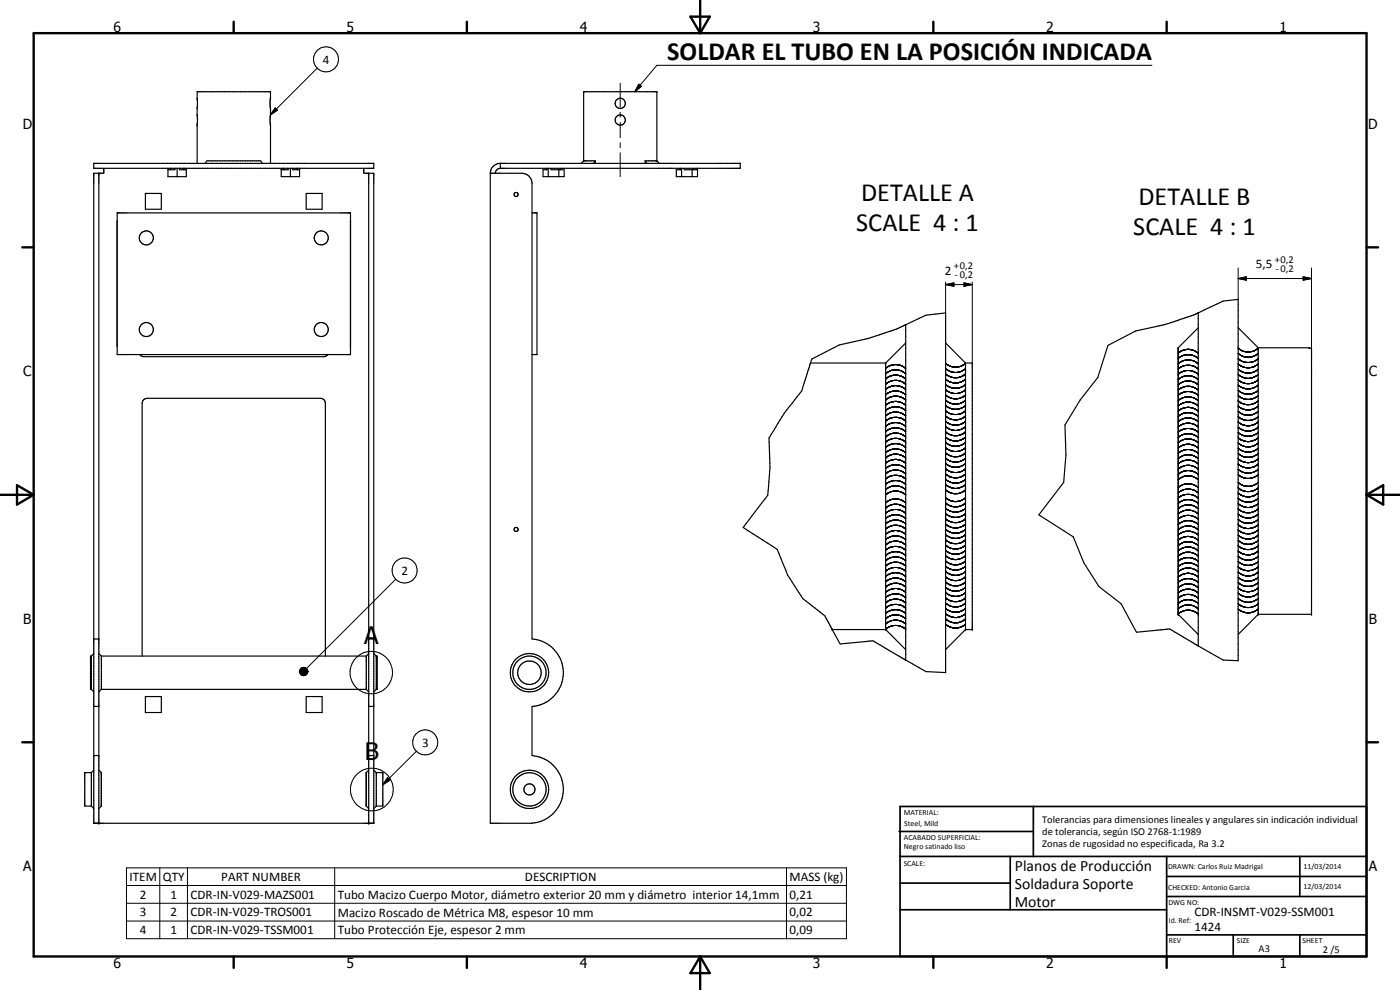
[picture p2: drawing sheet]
<svg xmlns="http://www.w3.org/2000/svg" width="420mm" height="297mm" viewBox="0 0 420 297" stroke-linecap="round" stroke-linejoin="round" font-family="sans-serif">
<g fill="#000">
<circle cx="59.2" cy="37.5" r=".18"/>
<circle cx="59.2" cy="29.5" r=".18"/>
<circle cx="81.2" cy="37.5" r=".18"/>
<circle cx="81.2" cy="29.5" r=".18"/>
<circle cx="175.2" cy="27.5" r=".18"/>
<circle cx="197.1" cy="27.5" r=".18"/>
<circle cx="29.7" cy="52" r=".18"/>
<circle cx="110.6" cy="52" r=".18"/>
<circle cx="175.2" cy="48.3" r=".18"/>
<circle cx="197.1" cy="48.3" r=".18"/>
<circle cx="105.2" cy="66.3" r=".18"/>
<circle cx="105.2" cy="103.9" r=".18"/>
<circle cx="249.8" cy="188.9" r=".18"/>
<circle cx="265.8" cy="188.9" r=".18"/>
<circle cx="289.8" cy="188.9" r=".18"/>
<circle cx="291.8" cy="188.9" r=".18"/>
<circle cx="353.6" cy="184.3" r=".18"/>
<circle cx="377.6" cy="184.3" r=".18"/>
<circle cx="393.6" cy="184.3" r=".18"/>
<circle cx="29.7" cy="247" r=".18"/>
<circle cx="110.6" cy="247" r=".18"/>
</g>
<g fill="none" stroke="#000" stroke-width=".35">
<path d="M28.1 49h84.1v1.5h-84.1zM29.7 52v195M31.1 50.5v1.5h-3v195h84.1v-195h-3v-1.5M43.6 58h4.8v4.8h-4.8zM50.4 50.5v2.5h5.5v-2.5M51.1 50.5v.4M51.2 50.5v.4M52.5 50.5v.4h-2.1M53.2 50.5v2.5M53.9 50.5v.4h2M55.1 50.5v.4M55.2 50.5v.4"/>
<path d="M59.2 49v-21.5h22v21.5M61.5 49l.6-.7h16.1l.6 .7M84.4 50.5v2.5h5.5v-2.5M85.1 50.5v.4M86.5 50.5v.4h-2.1M87.2 50.5v2.5M87.8 50.5v.4h2.1M89.2 50.5v.4M91.9 58h4.8v4.8h-4.8zM110.6 52v195M147.1 52h9.6a3 3 0 0 1 3 3v136.7a10.1 10.1 0 0 1 9.4 10.1 10.1 10.1 0 0 1-9.4 10.2v14.7a10.2 10.2 0 0 1 9.4 10.1 10.2 10.2 0 0 1-9.4 10.2M147.1 52v195h12.6"/>
<path d="M150.1 50.5h72.1v-1.5h-72.4a3.1 3.1 0 0 0-2.7 3M150.1 49v1.5M150.1 50.5a1.52 1.52 0 0 0-1.4 1.5M164.2 50.5v.4h-1.2v2.1h6.3v-2.5M164.5 50.5v2.5M165.4 50.5v.4h3.5v-.4M167.7 50.9v2.1M168.1 50.5v.4M175.2 48.3v-20.8h21.9v20.8M175.2 48.3h3.4M175.2 48.3l-.8 .7M178.6 48.3l-.5 .7"/>
<path d="M178.6 48.3v.7M193.6 48.3h3.5M193.6 48.3l.5 .7M193.6 48.3v.7M197.1 48.3l.8 .7M204.2 50.5v.4h-1.2v2.1h6.3v-2.5M204.5 50.5v2.5M205.3 50.5v.4h3.6v-.4M207.7 50.9v2.1M208.1 50.5v.4M35.2 63.9h70v42.5h-70zM35.2 66.3v37.6"/>
<path d="M159.7 63.9h1.5v42.5h-1.5M271.8 97.5a65.6 65.6 0 0 1-12 4.2l-7.9 1.8-8.3 4.2-.4 1.2M271.8 97.5l6.1-2.9 5.9-.7v107.9l-5.9-.3-6.1-3.5M271.8 97.5v100.5M359.6 93.9l-9.8 3.4-9 2-8.3 4.3-3 9.6-5.3 6.8-4.6 7.5 .3 8.9-.7 8.3-7.4 9.8 10.3 6.6 3.2 7.8 4.5 7.1 6.7 5.1 4.6 8.6 7.9-.8a2.98 2.98 0 0 1 3.5 .7l7.1 4.2M359.6 93.9l7.5-3.6 4.5-.5v108.4l-4.5-.2-7.5-4.2M359.6 93.9v99.9M359.6 98.3l-6 6.1v79.9l6 6.1M371.6 98.3l6 6.1M41.9 106.4l.7 .5 .6 .1h53.9l1.3-.6M243.2 108.9l-2.6 8.4-.7 .9a78 78 0 0 0-9.1 13.2l.3 8.9-.7 8.3-7.4 9.6 10.2 6.6 .6 1.4a44.9 44.9 0 0 0 5.9 11.6l1.2 1.8 4.5 3.4a9.5 9.5 0 0 1 3.7 4.7l.7 1.2M243.2 108.9h22.6"/>
<path d="M265.8 108.9v80M271.8 102.9l-6 6M283.8 102.9l6 6M289.8 108.9h2v80h-2M289.8 108.9v80M377.6 104.4h15.2M377.6 104.4v79.9M392.8 104.4h.1M392.9 104.4l.7 .2v79.7h-16M27.4 196.8h-.2v10h.2M27.4 196.8v10M28.1 191.7h1.6"/>
<path d="M28.1 196.1l-.7 .7M29.7 196.1l.7 .7M30.4 196.8h79.5M30.4 196.8v10M42.7 196.8v-75.8a1.45 1.45 0 0 1 1.4-1.5h52.1l1 .4 .5 1.1v75.8M109.9 196.8v10M110.6 191.7h1.6M110.6 196.1l-.7 .7M112.2 196.1l.7 .7M112.9 196.8h.3v10h-.3M112.9 196.8v10M249.8 188.9l2.3 4.3 7.7-.7a4.5 4.5 0 0 1 4.3 1l7.7 4.5"/>
<path d="M249.8 188.9h16M265.8 188.9l6 6M289.8 188.9l-6 6M377.6 184.3l-6 6.1M27.4 206.8l.7 .8M28.1 212h1.6M30.4 206.8h79.5M30.4 206.8l-.7 .8M43.6 209h4.8v4.8h-4.8zM91.9 209h4.8v4.8h-4.8zM109.9 206.8l.7 .8M110.6 212h1.6"/>
<path d="M112.9 206.8l-.7 .8M27.4 231.8h-2v10.1h2M27.4 231.8v10.1M28.1 226.7h1.6M28.1 231.1l-.7 .7M29.7 231.1l.7 .7v10.1l-.7 .7M110.6 226.7h1.6M110.6 231.1l-.7 .7v10.1l.7 .7M112.2 231.1l.7 .7M112.9 231.8h2v10.1h-2M112.9 231.8v10.1M27.4 241.9l.7 .7"/>
<path d="M112.9 241.9l-.7 .7M159.7 247h.1"/>
<circle cx="186.1" cy="31" r="1.54"/>
<circle cx="186.1" cy="36" r="1.53"/>
<circle cx="154.9" cy="58.4" r=".62"/>
<circle cx="43.9" cy="71.4" r="2.12"/>
<circle cx="96.4" cy="71.4" r="2.09"/>
<circle cx="43.9" cy="98.9" r="2.11"/>
<circle cx="96.4" cy="98.9" r="2.1"/>
<circle cx="154.9" cy="158.9" r=".62"/>
<circle cx="158.9" cy="201.8" r="5"/>
<circle cx="158.9" cy="201.8" r="5.8"/>
<circle cx="158.9" cy="201.8" r="3.5"/>
<circle cx="158.9" cy="236.8" r="5"/>
<circle cx="158.9" cy="236.9" r="1.66"/>
<circle cx="158.9" cy="236.8" r="5.8"/>
</g>
<g fill="none" stroke="#000" stroke-width=".3">
<path d="M345.7 19.6h-148.6l-6.6 7.9M82.6 32.4l.7 .7-2.1 1.4zM95.2 20.4l-14 14.1M186.1 25v7.2M186.1 33.7v1.5M186.1 36.7v4.6M191.7 25.3l.8 .6-2 1.6zM186.1 42.8v1.5M186.1 45.8v7.2M283.8 85.4l2.5-.5v1zM283.8 85.4h8M283.8 84.6v9.3"/>
<path d="M289.3 84.9l2.5 .5-2.5 .5zM291.8 84.6v24.3M371.6 83.6l2.5-.5v1zM371.6 83.6h22M371.6 80.4v9.4M391.1 83.1l2.5 .5-2.5 .5zM393.6 80.4v24.2M265.8 118.4a4.5 4.5 0 0 1 6 0M265.8 116.8a4.5 4.5 0 0 1 6 0M265.8 115.3a4.5 4.5 0 0 1 6 0M265.8 113.7a4.5 4.5 0 0 1 6 0M265.8 112.1a4.5 4.5 0 0 1 6 0"/>
<path d="M265.8 110.5a4.5 4.5 0 0 1 6 0M283.8 118.5a4.4 4.4 0 0 0 6 0M283.8 110.6a4.4 4.4 0 0 0 6 0M283.8 109a4.5 4.5 0 0 0 6 0M283.8 112.2a4.5 4.5 0 0 0 6 0M283.8 113.8a4.5 4.5 0 0 0 6 0M283.8 115.4a4.5 4.5 0 0 0 6 0M283.8 116.9a4.5 4.5 0 0 0 6 0M353.6 118.6a4.5 4.5 0 0 1 6 0M353.6 117a4.6 4.6 0 0 1 6 0M353.6 112.3a4.5 4.5 0 0 1 6 0M353.6 113.9a4.5 4.5 0 0 1 6 0"/>
<path d="M353.6 109.1a4.5 4.5 0 0 1 6 0M353.6 115.4a4.5 4.5 0 0 1 6 0M353.6 110.7a4.6 4.6 0 0 1 6 0M353.6 107.6a4.5 4.5 0 0 1 6 0M353.6 106a4.5 4.5 0 0 1 6 0M371.6 107.6a4.5 4.5 0 0 0 6 0M371.6 109.2a4.5 4.5 0 0 0 6 0M371.6 104.5a4.6 4.6 0 0 0 6 0M371.6 106a4.5 4.5 0 0 0 6 0M371.6 110.8a4.5 4.5 0 0 0 6 0M371.6 112.4a4.5 4.5 0 0 0 6 0M371.6 114a4.5 4.5 0 0 0 6 0"/>
<path d="M371.6 115.5a4.5 4.5 0 0 0 6 0M371.6 117.1a4.6 4.6 0 0 0 6 0M371.6 118.7a4.5 4.5 0 0 0 6 0M265.8 139a4.6 4.6 0 0 1 6 0M265.8 137.4a4.5 4.5 0 0 1 6 0M265.8 135.8a4.5 4.5 0 0 1 6 0M265.8 134.2a4.5 4.5 0 0 1 6 0M265.8 132.7a4.5 4.5 0 0 1 6 0M265.8 131.1a4.5 4.5 0 0 1 6 0M265.8 129.5a4.5 4.5 0 0 1 6 0M265.8 127.9a4.5 4.5 0 0 1 6 0M265.8 126.4a4.5 4.5 0 0 1 6 0"/>
<path d="M265.8 124.8a4.5 4.5 0 0 1 6 0M265.8 123.2a4.5 4.5 0 0 1 6 0M265.8 121.6a4.6 4.6 0 0 1 6 0M265.8 120a4.5 4.5 0 0 1 6 0M283.8 135.9a4.5 4.5 0 0 0 6 0M283.8 129.6a4.5 4.5 0 0 0 6 0M283.8 137.5a4.6 4.6 0 0 0 6 0M283.8 134.3a4.5 4.5 0 0 0 6 0M283.8 132.8a4.5 4.5 0 0 0 6 0M283.8 124.8a4.4 4.4 0 0 0 6 0M283.8 120.1a4.5 4.5 0 0 0 6 0M283.8 121.7a4.5 4.5 0 0 0 6 0"/>
<path d="M283.8 123.2a4.5 4.5 0 0 0 6 0M283.8 126.4a4.5 4.5 0 0 0 6 0M283.8 128a4.5 4.5 0 0 0 6 0M283.8 131.2a4.6 4.6 0 0 0 6 0M283.8 139.1a4.4 4.4 0 0 0 6 0M353.6 126.5a4.5 4.5 0 0 1 6 0M353.6 125a4.5 4.5 0 0 1 6 0M353.6 121.8a4.5 4.5 0 0 1 6 0M353.6 128.1a4.5 4.5 0 0 1 6 0M353.6 134.4a4.5 4.5 0 0 1 6 0M353.6 139.2a4.5 4.5 0 0 1 6 0M353.6 137.6a4.5 4.5 0 0 1 6 0"/>
<path d="M353.6 136a4.5 4.5 0 0 1 6 0M353.6 132.8a4.5 4.5 0 0 1 6 0M353.6 131.3a4.5 4.5 0 0 1 6 0M353.6 129.7a4.6 4.6 0 0 1 6 0M353.6 123.4a4.5 4.5 0 0 1 6 0M353.6 120.2a4.5 4.5 0 0 1 6 0M371.6 126.6a4.5 4.5 0 0 0 6 0M371.6 139.2a4.5 4.5 0 0 0 6 0M371.6 136.1a4.5 4.5 0 0 0 6 0M371.6 125a4.5 4.5 0 0 0 6 0M371.6 134.5a4.5 4.5 0 0 0 6 0M371.6 128.2a4.5 4.5 0 0 0 6 0"/>
<path d="M371.6 120.3a4.5 4.5 0 0 0 6 0M371.6 121.8a4.5 4.5 0 0 0 6 0M371.6 123.4a4.5 4.5 0 0 0 6 0M371.6 129.8a4.6 4.6 0 0 0 6 0M371.6 131.4a4.5 4.5 0 0 0 6 0M371.6 132.9a4.5 4.5 0 0 0 6 0M371.6 137.7a4.5 4.5 0 0 0 6 0M265.8 158.7a4.5 4.5 0 0 1 6 0M265.8 157.2a4.5 4.5 0 0 1 6 0M265.8 155.6a4.5 4.5 0 0 1 6 0M265.8 154a4.5 4.5 0 0 1 6 0M265.8 152.4a4.5 4.5 0 0 1 6 0"/>
<path d="M265.8 150.9a4.5 4.5 0 0 1 6 0M265.8 148.5a4.5 4.5 0 0 1 6 0M265.8 146.9a4.5 4.5 0 0 1 6 0M265.8 145.3a4.5 4.5 0 0 1 6 0M265.8 143.7a4.6 4.6 0 0 1 6 0M265.8 142.2a4.5 4.5 0 0 1 6 0M265.8 140.6a4.5 4.5 0 0 1 6 0M283.8 158.8a4.5 4.5 0 0 0 6 0M283.8 157.3a4.4 4.4 0 0 0 6 0M283.8 143.8a4.5 4.5 0 0 0 6 0M283.8 140.6a4.5 4.5 0 0 0 6 0M283.8 149.4a4.4 4.4 0 0 0 6 0"/>
<path d="M283.8 142.2a4.4 4.4 0 0 0 6 0M283.8 145.4a4.5 4.5 0 0 0 6 0M283.8 147a4.5 4.5 0 0 0 6 0M283.8 150.9a4.5 4.5 0 0 0 6 0M283.8 152.5a4.5 4.5 0 0 0 6 0M283.8 154.1a4.5 4.5 0 0 0 6 0M283.8 155.7a4.5 4.5 0 0 0 6 0M353.6 157.4a4.5 4.5 0 0 1 6 0M353.6 158.9a4.5 4.5 0 0 1 6 0M353.6 155.7a4.6 4.6 0 0 1 6 0M353.6 154.2a4.5 4.5 0 0 1 6 0M353.6 152.6a4.5 4.5 0 0 1 6 0"/>
<path d="M353.6 151a4.5 4.5 0 0 1 6 0M353.6 149.4a4.6 4.6 0 0 1 6 0M353.6 147.9a4.5 4.5 0 0 1 6 0M353.6 146.3a4.5 4.5 0 0 1 6 0M353.6 143.9a4.5 4.5 0 0 1 6 0M353.6 142.3a4.5 4.5 0 0 1 6 0M353.6 140.8a4.5 4.5 0 0 1 6 0M371.6 148a4.5 4.5 0 0 0 6 0M371.6 142.4a4.5 4.5 0 0 0 6 0M371.6 140.8a4.5 4.5 0 0 0 6 0M371.6 144.8a4.5 4.5 0 0 0 6 0M371.6 146.3a4.5 4.5 0 0 0 6 0"/>
<path d="M371.6 149.5a4.5 4.5 0 0 0 6 0M371.6 151.1a4.5 4.5 0 0 0 6 0M371.6 152.7a4.5 4.5 0 0 0 6 0M371.6 154.3a4.5 4.5 0 0 0 6 0M371.6 155.9a4.6 4.6 0 0 0 6 0M371.6 157.4a4.5 4.5 0 0 0 6 0M371.6 159a4.5 4.5 0 0 0 6 0M118.8 173.8l-26.8 26.8M265.8 179.3a4.5 4.5 0 0 1 6 0M265.8 177.7a4.6 4.6 0 0 1 6 0M265.8 176.1a4.5 4.5 0 0 1 6 0M265.8 174.5a4.5 4.5 0 0 1 6 0"/>
<path d="M265.8 173a4.5 4.5 0 0 1 6 0M265.8 171.4a4.5 4.5 0 0 1 6 0M265.8 169.8a4.5 4.5 0 0 1 6 0M265.8 168.2a4.5 4.5 0 0 1 6 0M265.8 166.7a4.5 4.5 0 0 1 6 0M265.8 165.1a4.5 4.5 0 0 1 6 0M265.8 163.5a4.5 4.5 0 0 1 6 0M265.8 161.9a4.5 4.5 0 0 1 6 0M265.8 160.3a4.6 4.6 0 0 1 6 0M283.8 177.8a4.4 4.4 0 0 0 6 0M283.8 176.2a4.6 4.6 0 0 0 6 0M283.8 173.1a4.5 4.5 0 0 0 6 0"/>
<path d="M283.8 171.5a4.4 4.4 0 0 0 6 0M283.8 163.6a4.4 4.4 0 0 0 6 0M283.8 162a4.5 4.5 0 0 0 6 0M283.8 160.4a4.5 4.5 0 0 0 6 0M283.8 165.1a4.5 4.5 0 0 0 6 0M283.8 166.8a4.5 4.5 0 0 0 6 0M283.8 168.3a4.5 4.5 0 0 0 6 0M283.8 169.9a4.6 4.6 0 0 0 6 0M283.8 174.6a4.5 4.5 0 0 0 6 0M283.8 179.4a4.5 4.5 0 0 0 6 0M353.6 165.3a4.5 4.5 0 0 1 6 0M353.6 179.5a4.5 4.5 0 0 1 6 0"/>
<path d="M353.6 177.9a4.5 4.5 0 0 1 6 0M353.6 176.3a4.5 4.5 0 0 1 6 0M353.6 174.8a4.5 4.5 0 0 1 6 0M353.6 173.1a4.5 4.5 0 0 1 6 0M353.6 171.6a4.5 4.5 0 0 1 6 0M353.6 170a4.5 4.5 0 0 1 6 0M353.6 168.4a4.6 4.6 0 0 1 6 0M353.6 166.8a4.5 4.5 0 0 1 6 0M353.6 163.7a4.5 4.5 0 0 1 6 0M353.6 162.1a4.5 4.5 0 0 1 6 0M353.6 160.5a4.5 4.5 0 0 1 6 0M371.6 174.8a4.5 4.5 0 0 0 6 0"/>
<path d="M371.6 166.9a4.5 4.5 0 0 0 6 0M371.6 160.6a4.5 4.5 0 0 0 6 0M371.6 162.2a4.5 4.5 0 0 0 6 0M371.6 163.7a4.5 4.5 0 0 0 6 0M371.6 165.4a4.5 4.5 0 0 0 6 0M371.6 168.5a4.5 4.5 0 0 0 6 0M371.6 170.1a4.5 4.5 0 0 0 6 0M371.6 171.7a4.5 4.5 0 0 0 6 0M371.6 173.2a4.5 4.5 0 0 0 6 0M371.6 176.4a4.5 4.5 0 0 0 6 0M371.6 178a4.5 4.5 0 0 0 6 0M371.6 179.6a4.5 4.5 0 0 0 6 0"/>
<path d="M265.8 188.8a4.6 4.6 0 0 1 6 0M265.8 187.2a4.5 4.5 0 0 1 6 0M265.8 185.6a4.5 4.5 0 0 1 6 0M265.8 184.1a4.5 4.5 0 0 1 6 0M265.8 182.5a4.6 4.6 0 0 1 6 0M265.8 180.9a4.5 4.5 0 0 1 6 0M283.8 181a4.4 4.4 0 0 0 6 0M283.8 182.5a4.5 4.5 0 0 0 6 0M283.8 184.1a4.5 4.5 0 0 0 6 0M283.8 185.7a4.5 4.5 0 0 0 6 0M283.8 187.3a4.5 4.5 0 0 0 6 0M353.6 184.2a4.5 4.5 0 0 1 6 0"/>
<path d="M353.6 182.7a4.5 4.5 0 0 1 6 0M353.6 181.1a4.5 4.5 0 0 1 6 0M371.6 182.8a4.5 4.5 0 0 0 6 0M371.6 181.1a4.5 4.5 0 0 0 6 0M89.9 201.3l2.5 .2-2.5 .1zM89.9 201.6l2.5-.1-2.5 .4zM89.9 201.5h2.5M89.9 201.1l2.5 .4-2.5-.2zM89.9 201.9l2.5-.4-2.3 .6zM90.1 200.8l2.3 .7-2.5-.4zM90.1 202.1l2.3-.6-2.2 .9zM90.2 200.6l.2-.2 2 1.1z"/>
<path d="M90.2 200.6l2.2 .9-2.3-.7zM90.2 202.4l2.2-.9-2 1zM90.4 200.4l.3-.1 1.7 1.2zM90.4 202.5l2-1-1.7 1.1zM90.7 200.3l.2-.1 1.5 1.3zM90.7 202.6l1.7-1.1-1.5 1.2zM90.9 200.2h.3l1.2 1.3zM90.9 202.7l1.5-1.2-1.2 1.2zM91.2 200.2l.3 .1 .9 1.2zM91.5 200.3l.9 1.2zM91.7 200.4l.7 1.1zM91.9 200.5l.5 1z"/>
<path d="M92.1 200.7l.3 .8zM92.2 201l.2 .5zM92.4 201.5l-.9 1.2h-.3zM92.4 201.5l-.9 1.2zM92.4 201.5l-.7 1.1zM92.4 201.5l-.5 .9zM92.4 201.5l-.3 .7zM92.4 201.5l-.2 .5zM92.4 201.5v.3zM116.3 233.3l.7 .8-2.1 1.4zM125 225.4l-10.1 10.1M38 260.4h216v21.2h-216z"/>
<path d="M38 265.7h216M38 271h216M38 276.4h216M48 260.4v21.2M56.2 260.4v21.2M100.4 260.4v21.2M236 260.4v21.2"/>
<circle cx="97.8" cy="17.8" r="3.7"/>
<circle cx="121.4" cy="171.2" r="3.8"/>
<circle cx="111.4" cy="201.8" r="6.4"/>
<circle cx="111.6" cy="236.9" r="6.4"/>
<circle cx="127.6" cy="222.8" r="3.8"/>
</g>
<g fill="none" stroke="#000" stroke-width=".71">
<path d="M10.1 9.9h400v277.1h-400zM70.1 6.5v3.4M140.1 6.5v3.4M207.2 5h5.8l-2.9 4.9zM210.1 0v9.9M280.1 6.5v3.4M350.1 6.5v3.4M6.7 74.2h3.4M410.1 74.2h3.5M.1 148.5h10M5.1 145.6l5 2.9-5 2.9zM410.1 148.5h10"/>
<path d="M410.1 148.5l5-2.9v5.8zM6.7 222.7h3.4M410.1 222.7h3.5M70.1 287v3.4M140.1 287v3.4M210.1 287v10M210.1 287l2.9 5h-5.8zM280.1 287v3.4M350.1 287v3.4"/>
</g>
<g fill="none" stroke="#000" stroke-width=".51">
<path d="M269.8 249.5h40.3M270.1 242h140v45h-140zM270.1 257h140M303.2 257v16M310.1 242v15M350.1 257v30M390.1 257v12M270.1 265h33.1M270.1 273h80M350.1 269h60M350.1 263h60M350.1 280.5h60"/>
<path d="M370.1 280.5v6.5M390.1 280.5v6.5"/>
</g>
<g fill="#000">
<path d="M82.6 32.4l.7 .7-2.1 1.4zM191.7 25.3l.8 .6-2 1.6zM283.8 85.4l2.5-.5v1zM289.3 84.9l2.5 .5-2.5 .5zM371.6 83.6l2.5-.5v1zM391.1 83.1l2.5 .5-2.5 .5zM92.2 201l.2 .5zM92.1 200.7l.3 .8zM91.9 200.5l.5 1zM91.7 200.4l.7 1.1zM91.5 200.3l.9 1.2zM91.2 200.2l.3 .1 .9 1.2z"/>
<path d="M90.9 200.2h.3l1.2 1.3zM90.7 200.3l.2-.1 1.5 1.3zM90.4 200.4l.3-.1 1.7 1.2zM90.2 200.6l.2-.2 2 1.1zM90.2 200.6l2.2 .9-2.3-.7zM90.1 200.8l2.3 .7-2.5-.4zM89.9 201.9l2.5-.4-2.3 .6zM90.1 202.1l2.3-.6-2.2 .9zM90.2 202.4l2.2-.9-2 1zM90.4 202.5l2-1-1.7 1.1zM90.7 202.6l1.7-1.1-1.5 1.2zM90.9 202.7l1.5-1.2-1.2 1.2z"/>
<path d="M92.4 201.5l-.9 1.2h-.3zM92.4 201.5l-.9 1.2zM92.4 201.5l-.7 1.1zM92.4 201.5l-.5 .9zM92.4 201.5l-.3 .7zM92.4 201.5l-.2 .5zM92.4 201.5v.3zM116.3 233.3l.7 .8-2.1 1.4z"/>
</g>
<path d="M89.9 201.3h2.5" fill="none" stroke="#000" stroke-width=".38"/>
<path d="M89.9 201.7h2.5" fill="none" stroke="#000" stroke-width=".42"/>
<g font-size="7.9">
<text x="200.3" y="18">SOLDAR EL TUBO EN LA POSICIÓN INDICADA</text>
<text x="258.4" y="60.2">DETALLE A</text>
<text x="341.7" y="61.5">DETALLE B</text>
<text x="257" y="69.3">SCALE 4 : 1</text>
<text x="340.1" y="70.5">SCALE 4 : 1</text>
</g>
<g font-size="7.2">
<text x="109.3" y="193.1">A</text>
<text x="109.5" y="228.1">B</text>
</g>
<g font-size="4.7">
<text x="304.6" y="261.2">Planos de Producción</text>
<text x="304.6" y="266.6">Soldadura Soporte</text>
<text x="304.6" y="272">Motor</text>
</g>
<g font-size="4.2">
<text x="34" y="9.6">6</text>
<text x="104" y="9.6">5</text>
<text x="174" y="9.6">4</text>
<text x="244" y="9.6">3</text>
<text x="314" y="9.6">2</text>
<text x="384" y="9.6">1</text>
<text x="6.8" y="38.7">D</text>
<text x="410.6" y="38.7">D</text>
<text x="7" y="112.9">C</text>
<text x="410.8" y="112.9">C</text>
<text x="7" y="187.1">B</text>
<text x="410.8" y="187.1">B</text>
<text x="7" y="261.4">A</text>
<text x="410.8" y="261.4">A</text>
<text x="34" y="290.4">6</text>
<text x="104" y="290.4">5</text>
<text x="174" y="290.4">4</text>
<text x="244" y="290.4">3</text>
<text x="314" y="290.4">2</text>
<text x="384" y="290.4">1</text>
</g>
<g font-size="3.9">
<text x="96.9" y="19.1">4</text>
<text x="283.6" y="82.5">2</text>
<text x="376.9" y="80.4">5,5</text>
<text x="120.5" y="172.4">2</text>
<text x="126.6" y="224">3</text>
<text x="38.9" y="264.3">ITEM</text>
<text x="42" y="269.6">2</text>
<text x="48.9" y="264.3">QTY</text>
<text x="51.1" y="269.6">1</text>
<text x="57.2" y="269.6">CDR-IN-V029-MAZS001</text>
<text x="66.4" y="264.3">PART NUMBER</text>
<text x="101.4" y="269.7">Tubo Macizo Cuerpo Motor, diámetro exterior 20 mm y diámetro interior 14,1mm</text>
<text x="157.6" y="264.3">DESCRIPTION</text>
<text x="237" y="264.4">MASS (kg)</text>
<text x="237" y="269.6">0,21</text>
<text x="42" y="275">3</text>
<text x="51.1" y="275">2</text>
<text x="57.2" y="275">CDR-IN-V029-TROS001</text>
<text x="101.4" y="275">Macizo Roscado de Métrica M8, espesor 10 mm</text>
<text x="237" y="275">0,02</text>
<text x="358.5" y="275">CDR-INSMT-V029-SSM001</text>
<text x="42" y="280.2">4</text>
<text x="51.1" y="280.2">1</text>
<text x="57.2" y="280.2">CDR-IN-V029-TSSM001</text>
<text x="101.4" y="280.3">Tubo Protección Eje, espesor 2 mm</text>
<text x="237" y="280.2">0,09</text>
<text x="358.5" y="279.4">1424</text>
</g>
<g font-size="3.1">
<text x="286.2" y="80.8">+0,2</text>
<text x="286.6" y="83.4">-0,2</text>
<text x="382.6" y="79">+0,2</text>
<text x="382.9" y="81.6">-0,2</text>
<text x="312.7" y="246.8">Tolerancias para dimensiones lineales y angulares sin indicación individual</text>
<text x="312.7" y="250.4">de tolerancia, según ISO 2768-1:1989</text>
<text x="312.7" y="254">Zonas de rugosidad no especificada, Ra 3.2</text>
<text x="377.7" y="285.6">A3</text>
<text x="397" y="285.9">2 /5</text>
</g>
<g font-size="2.4">
<text x="271.2" y="244.4">MATERIAL:</text>
<text x="271.3" y="252">ACABADO SUPERFICIAL:</text>
<text x="271.4" y="247.9">Steel, Mild</text>
<text x="271.3" y="254.6">Negro satinado liso</text>
<text x="271.2" y="259.7">SCALE:</text>
<text x="350.6" y="260.8">DRAWN: Carlos Ruiz Madrigal</text>
<text x="391.2" y="260.6">11/03/2014</text>
<text x="350.6" y="267">CHECKED: Antonio Garcia</text>
<text x="391.2" y="266.7">12/03/2014</text>
<text x="350.6" y="271.4">DWG NO:</text>
<text x="350.8" y="276.9">Id. Ref:</text>
<text x="350.8" y="282.8">REV</text>
<text x="371.2" y="282.9">SIZE</text>
<text x="390.9" y="282.9">SHEET</text>
</g>
</svg>
